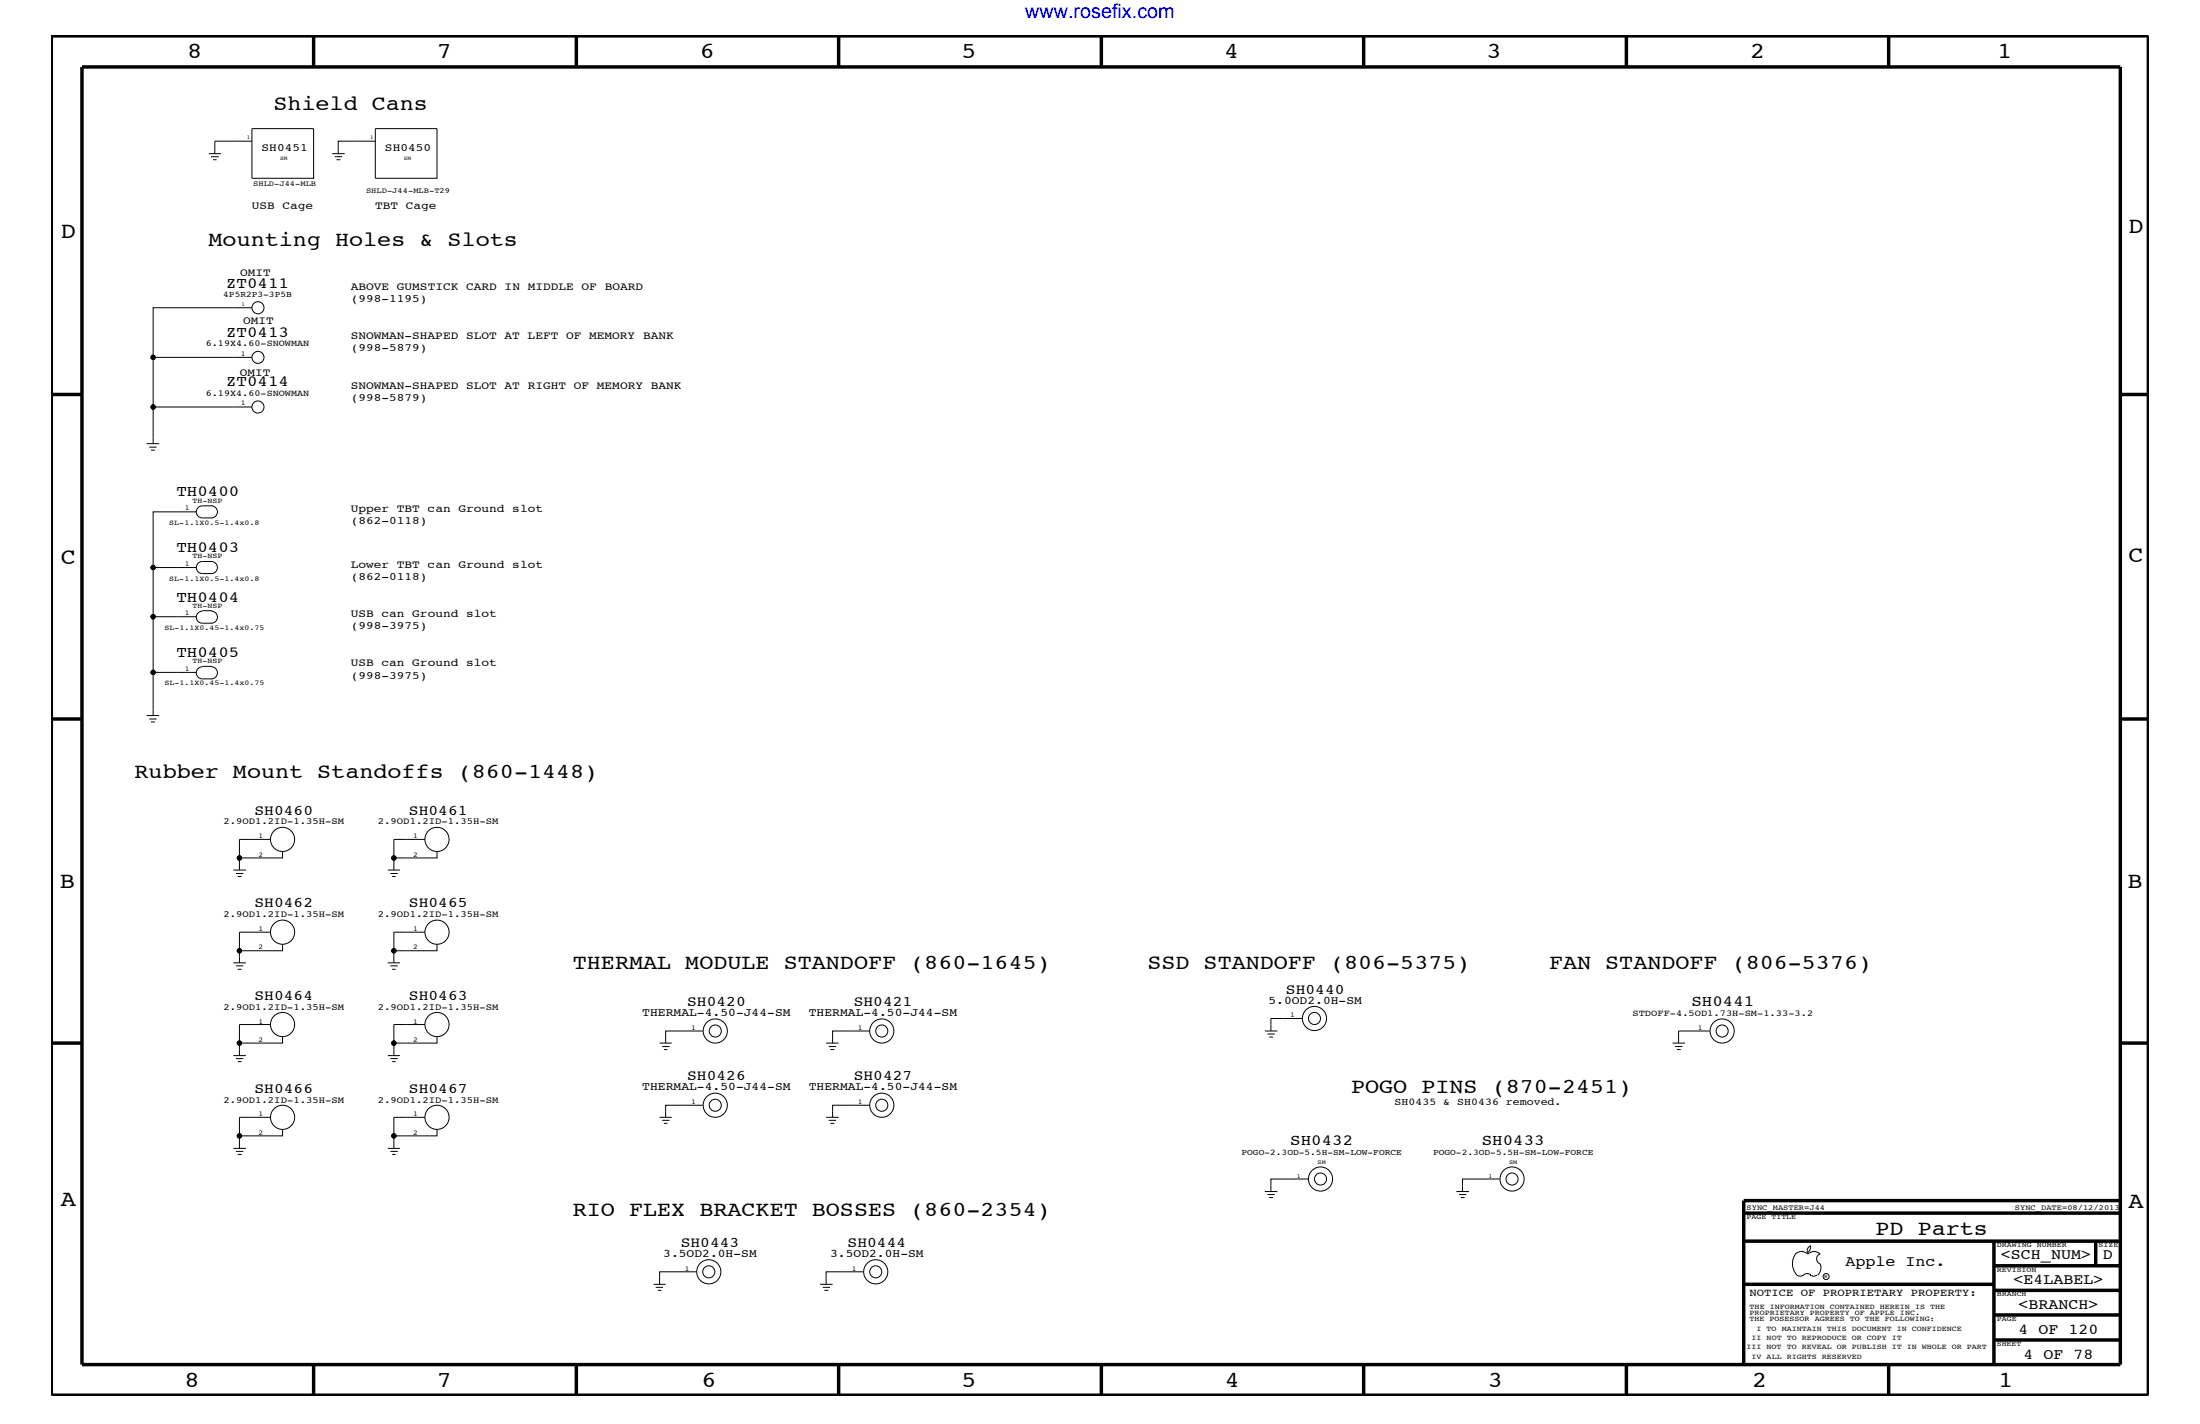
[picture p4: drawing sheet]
<svg xmlns="http://www.w3.org/2000/svg" width="432mm" height="279mm" viewBox="0 0 432 279" stroke-linecap="round" stroke-linejoin="round" font-family="sans-serif">
<g fill="none" stroke="#000" stroke-width=".2">
<path d="M41 30.2h2.4M41.4 30.7h1.5M41.8 31.3h.7M49.4 25.2h12.2v9.8h-12.2zM49.4 27.7h-7.2v2.5M65.2 30.2h2.5M65.7 30.7h1.4M66 31.3h.8M73.7 25.2h12.1v9.8h-12.1zM73.7 27.7h-7.3v2.5M49.4 79.9h-19.3v7.2M49.4 70.1h-19.3v9.8"/>
<path d="M49.4 60.4h-19.3v9.7M28.8 87.1h2.4M29.3 87.7h1.4M29.6 88.3h.8M41.5 99.2a1.19 1.19 0 0 1 1.2 1.2 1.19 1.19 0 0 1-1.2 1.2M41.6 99.2h-1.9a1.19 1.19 0 0 0-1.2 1.2 1.19 1.19 0 0 0 1.2 1.2h1.9M38.5 111.4h-8.4v9.6M38.5 100.4h-8.4v11M39.7 119.9a1.19 1.19 0 0 0-1.2 1.2 1.19 1.19 0 0 0 1.2 1.2h1.9M39.7 119.8h1.9M41.5 119.9a1.19 1.19 0 0 1 1.2 1.2 1.19 1.19 0 0 1-1.2 1.2M41.5 110.2a1.19 1.19 0 0 1 1.2 1.2 1.19 1.19 0 0 1-1.2 1.1"/>
<path d="M41.6 110.2h-1.9a1.19 1.19 0 0 0-1.2 1.2 1.19 1.19 0 0 0 1.2 1.1h1.9M30.1 131.9v8.5M38.5 121h-8.4v10.9h8.4M39.7 130.8a1.19 1.19 0 0 0-1.2 1.2 1.19 1.19 0 0 0 1.2 1.2h1.9M39.7 130.7h1.9M41.5 130.8a1.19 1.19 0 0 1 1.2 1.2 1.19 1.19 0 0 1-1.2 1.2M28.8 140.4h2.4M29.3 141.1h1.4M29.6 141.7h.8M45.8 170.7h2.5M46.3 171.4h1.5M46.7 172h.7"/>
<path d="M53.1 164.7h-6.1v3.6M55.5 167.1v1.2h-8.5v2.4M76.1 170.7h2.4M76.6 171.4h1.5M77 172h.6M83.4 164.7h-6.1v3.6M85.8 167.1v1.2h-8.5v2.4M45.8 188.9h2.5M46.3 189.5h1.5M46.7 190.2h.7M53.1 182.9h-6.1v3.6M55.5 185.3v1.2h-8.5v2.4"/>
<path d="M76.1 188.9h2.4M76.6 189.5h1.5M77 190.2h.6M83.4 182.9h-6.1v3.6M85.8 185.3v1.2h-8.5v2.4M255.5 199.8h-6.1v2.5M45.8 207.1h2.5M46.3 207.7h1.5M46.7 208.3h.7M53.1 219.2h-6.1v3.7M53.1 201h-6.1v3.7M55.5 203.5v1.2h-8.5v2.4"/>
<path d="M76.1 207.1h2.4M76.6 207.7h1.5M77 208.3h.6M83.4 219.2h-6.1v3.7M83.4 201h-6.1v3.7M85.8 203.5v1.2h-8.5v2.4M129.5 219.2h2.3M129.5 204.7h2.3M130 219.8h1.4M130 205.3h1.4M130.3 205.9h.7M137.9 216.9h-7.3v2.3"/>
<path d="M137.9 202.3h-7.3v2.4M162.1 219.2h2.5M162.1 204.7h2.5M162.7 219.8h1.4M162.7 205.3h1.4M163 205.9h.8M170.7 216.9h-7.3v2.3M170.7 202.3h-7.3v2.4M248.3 202.3h2.4M248.8 202.9h1.4M249.1 203.5h.8M328.3 204.7h2.4"/>
<path d="M328.8 205.3h1.4M329.1 205.9h.8M335.6 202.3h-6.1v2.4M45.8 225.3h2.5M46.3 225.9h1.5M46.7 226.5h.7M55.5 221.7v1.2h-8.5v2.4M76.1 225.3h2.4M76.6 225.9h1.5M77 226.5h.6M85.8 221.7v1.2h-8.5v2.4M130.3 220.4h.7"/>
<path d="M163 220.4h.8M248.3 233.8h2.4M248.8 234.4h1.4M249.1 235h.8M256.7 231.3h-7.3v2.5M285.9 233.8h2.4M286.4 234.4h1.4M286.7 235h.8M294.3 231.3h-7.3v2.5M128.3 252h2.3M128.7 252.6h1.4M129.1 253.2h.7"/>
<path d="M136.7 249.5h-7.2v2.5M161 252h2.4M161.5 252.6h1.4M161.8 253.2h.8M169.4 249.5h-7.3v2.5M352.4 246.1a1.72 1.72 0 0 1 2.4 0 1.69 1.69 0 0 1 2.5 0M352.4 246a3.3 3.3 0 0 0 .3 4.1M352.6 250.2l.7 .2 .7-.2M354 250.2l.7-.3 .7 .3M355.3 250.2l.7 .2 .7-.2M355.3 244.4l.1 .3a1.18 1.18 0 0 1-.6 1M355.4 244.4a.99 .99 0 0 0-.6 1.4"/>
<path d="M357.2 246a1.04 1.04 0 0 0-.6 1 1.04 1.04 0 0 0 .6 1l.2 .7a2.11 2.11 0 0 1-.6 1.5"/>
<circle cx="30.1" cy="79.9" r=".42"/>
<circle cx="30.1" cy="70.1" r=".42"/>
<circle cx="50.6" cy="70.1" r="1.19"/>
<circle cx="50.6" cy="60.4" r="1.19"/>
<circle cx="50.6" cy="79.9" r="1.19"/>
<circle cx="30.1" cy="111.4" r=".42"/>
<circle cx="30.1" cy="121" r=".42"/>
<circle cx="30.1" cy="131.9" r=".42"/>
<circle cx="47" cy="168.3" r=".42"/>
<circle cx="55.5" cy="164.7" r="2.37"/>
<circle cx="77.3" cy="168.3" r=".42"/>
<circle cx="85.8" cy="164.7" r="2.37"/>
<circle cx="47" cy="186.5" r=".42"/>
<circle cx="55.5" cy="182.9" r="2.37"/>
<circle cx="77.3" cy="186.5" r=".42"/>
<circle cx="85.8" cy="182.9" r="2.37"/>
<circle cx="258" cy="199.8" r="1.19"/>
<circle cx="258" cy="199.8" r="2.37"/>
<circle cx="47" cy="204.7" r=".42"/>
<circle cx="55.5" cy="201" r="2.37"/>
<circle cx="55.5" cy="219.2" r="2.37"/>
<circle cx="77.3" cy="204.7" r=".42"/>
<circle cx="85.8" cy="201" r="2.37"/>
<circle cx="85.8" cy="219.2" r="2.37"/>
<circle cx="140.4" cy="202.3" r="2.37"/>
<circle cx="140.4" cy="216.9" r="2.37"/>
<circle cx="140.4" cy="202.3" r="1.19"/>
<circle cx="140.4" cy="216.9" r="1.19"/>
<circle cx="173.1" cy="202.3" r="2.37"/>
<circle cx="173.1" cy="216.9" r="2.37"/>
<circle cx="173.1" cy="216.9" r="1.19"/>
<circle cx="173.1" cy="202.3" r="1.19"/>
<circle cx="338" cy="202.3" r="2.37"/>
<circle cx="338" cy="202.3" r="1.19"/>
<circle cx="47" cy="222.9" r=".42"/>
<circle cx="77.3" cy="222.9" r=".42"/>
<circle cx="259.2" cy="231.3" r="1.19"/>
<circle cx="259.2" cy="231.3" r="2.37"/>
<circle cx="296.8" cy="231.3" r="1.19"/>
<circle cx="296.8" cy="231.3" r="2.37"/>
<circle cx="139.1" cy="249.5" r="2.37"/>
<circle cx="139.1" cy="249.5" r="1.19"/>
<circle cx="171.9" cy="249.5" r="2.37"/>
<circle cx="171.9" cy="249.5" r="1.19"/>
<circle cx="358.4" cy="250.5" r=".59"/>
</g>
<g fill="none" stroke="#000" stroke-width=".68" stroke-linecap="butt">
<path d="M10.1 7h411.6v266.8h-411.6zM16.1 13.1h400.1v254.6h-400.1zM61.6 7v6.1M113.1 7v6.1M164.6 7v6.1M216.2 7v6.1M267.6 7v6.1M319.2 7v6.1M370.7 7v6.1M10.1 77.4h6M416.2 77.4h5.5M10.1 141.1h6"/>
<path d="M416.2 141.1h5.5M10.1 204.7h6M416.2 204.7h5.5M342.2 238h74M416.2 235.6h-74v32.1M342.2 252h49.2M342.2 243.5h74M391.4 248.4h24.8M391.4 243.5v24.2M391.4 258h24.8M391.4 253.2h24.8M411.3 243.5v4.9"/>
<path d="M61.6 267.7v6.1M113.1 267.7v6.1M164.6 267.7v6.1M216.2 268v5.8M267.6 267.7v6.1M319.2 267.7v6.1M370.7 267.7v6.1M391.4 262.9h24.8"/>
</g>
<g fill="#000">
<circle cx="30.1" cy="70.1" r=".42"/>
<circle cx="30.1" cy="79.9" r=".42"/>
<circle cx="30.1" cy="111.4" r=".42"/>
<circle cx="30.1" cy="131.9" r=".42"/>
<circle cx="30.1" cy="121" r=".42"/>
<circle cx="47" cy="168.3" r=".42"/>
<circle cx="77.3" cy="168.3" r=".42"/>
<circle cx="47" cy="186.5" r=".42"/>
<circle cx="77.3" cy="186.5" r=".42"/>
<circle cx="47" cy="204.7" r=".42"/>
<circle cx="77.3" cy="204.7" r=".42"/>
<circle cx="47" cy="222.9" r=".42"/>
<circle cx="77.3" cy="222.9" r=".42"/>
</g>
<g font-size="4.5">
<text x="36.7" y="11.5">8</text>
<text x="85.8" y="11.5">7</text>
<text x="137.3" y="11.5">6</text>
<text x="188.7" y="11.5">5</text>
<text x="240.3" y="11.5">4</text>
<text x="291.8" y="11.5">3</text>
<text x="343.5" y="11.5">2</text>
<text x="392" y="11.5">1</text>
<text x="11.9" y="46.8">D</text>
<text x="417.7" y="45.7">D</text>
<text x="11.9" y="110.6">C</text>
<text x="417.7" y="110.4">C</text>
<text x="11.8" y="174.3">B</text>
<text x="417.6" y="174.2">B</text>
<text x="11.9" y="236.7">A</text>
<text x="417.7" y="237.1">A</text>
<text x="36.2" y="272.1">8</text>
<text x="85.8" y="272.1">7</text>
<text x="137.7" y="272.1">6</text>
<text x="188.7" y="272.1">5</text>
<text x="240.4" y="272.1">4</text>
<text x="292" y="272.1">3</text>
<text x="343.9" y="272.1">2</text>
<text x="392.2" y="272.1">1</text>
</g>
<g font-size="4.1">
<text x="53.7" y="21.6">Shield Cans</text>
<text x="40.9" y="48.3">Mounting Holes &amp; Slots</text>
<text x="26.4" y="152.6">Rubber Mount Standoffs (860-1448)</text>
<text x="112.4" y="190.2">THERMAL MODULE STANDOFF (860-1645)</text>
<text x="225.2" y="190.2">SSD STANDOFF (806-5375)</text>
<text x="304" y="190.2">FAN STANDOFF (806-5376)</text>
<text x="265.2" y="214.4">POGO PINS (870-2451)</text>
<text x="112.4" y="238.6">RIO FLEX BRACKET BOSSES (860-2354)</text>
<text x="368.1" y="242.3">PD Parts</text>
</g>
<text font-size="3.9" fill="#00f" x="201.2" y="3.5">www.rosefix.com</text>
<g font-size="3">
<text x="44.4" y="56.4">ZT0411</text>
<text x="44.4" y="66.2">ZT0413</text>
<text x="44.4" y="75.8">ZT0414</text>
<text x="34.6" y="97.4">TH0400</text>
<text x="34.6" y="108.3">TH0403</text>
<text x="34.6" y="118.1">TH0404</text>
<text x="34.6" y="128.9">TH0405</text>
<text x="332" y="197.4">SH0441</text>
<text x="253.2" y="224.7">SH0432</text>
<text x="290.8" y="224.7">SH0433</text>
<text x="362.2" y="248.4">Apple Inc.</text>
<text x="392.7" y="247.1">&lt;SCH_NUM&gt;</text>
<text x="395.2" y="252">&lt;E4LABEL&gt;</text>
<text x="412.7" y="247.1">D</text>
<text x="396.2" y="256.8">&lt;BRANCH&gt;</text>
<text x="396.2" y="261.6">4 OF 120</text>
<text x="397.2" y="266.6">4 OF 78</text>
</g>
<g font-size="2.9">
<text x="50" y="159.9">SH0460</text>
<text x="80.3" y="159.9">SH0461</text>
<text x="50" y="178">SH0462</text>
<text x="80.3" y="178">SH0465</text>
<text x="50" y="196.2">SH0464</text>
<text x="80.3" y="196.2">SH0463</text>
<text x="134.9" y="197.4">SH0420</text>
<text x="167.6" y="197.4">SH0421</text>
<text x="252.4" y="195">SH0440</text>
<text x="50" y="214.4">SH0466</text>
<text x="80.3" y="214.4">SH0467</text>
<text x="134.9" y="211.9">SH0426</text>
<text x="167.6" y="211.9">SH0427</text>
<text x="133.6" y="244.7">SH0443</text>
<text x="166.4" y="244.7">SH0444</text>
</g>
<g font-size="2.3">
<text x="249" y="197">5.0OD2.0H-SM</text>
<text x="126.1" y="199.3">THERMAL-4.50-J44-SM</text>
<text x="158.7" y="199.3">THERMAL-4.50-J44-SM</text>
<text x="126.1" y="213.9">THERMAL-4.50-J44-SM</text>
<text x="158.7" y="213.9">THERMAL-4.50-J44-SM</text>
<text x="130.2" y="246.7">3.5OD2.0H-SM</text>
<text x="162.9" y="246.7">3.5OD2.0H-SM</text>
</g>
<g font-size="2.2">
<text x="51.4" y="29.7">SH0451</text>
<text x="75.6" y="29.7">SH0450</text>
<text x="49.4" y="41">USB Cage</text>
<text x="73.7" y="41">TBT Cage</text>
<text x="47.2" y="54.1">OMIT</text>
<text x="68.8" y="56.8">ABOVE GUMSTICK CARD IN MIDDLE OF BOARD</text>
<text x="68.8" y="59.2">(998-1195)</text>
<text x="47.8" y="63.5">OMIT</text>
<text x="68.8" y="68.9">(998-5879)</text>
<text x="68.8" y="66.5">SNOWMAN-SHAPED SLOT AT LEFT OF MEMORY BANK</text>
<text x="47.1" y="73.7">OMIT</text>
<text x="68.8" y="76.2">SNOWMAN-SHAPED SLOT AT RIGHT OF MEMORY BANK</text>
<text x="68.8" y="78.6">(998-5879)</text>
<text x="68.8" y="100.4">Upper TBT can Ground slot</text>
<text x="68.8" y="102.9">(862-0118)</text>
<text x="68.8" y="113.7">(862-0118)</text>
<text x="68.8" y="111.4">Lower TBT can Ground slot</text>
<text x="68.8" y="121">USB can Ground slot</text>
<text x="68.8" y="123.5">(998-3975)</text>
<text x="68.8" y="130.8">USB can Ground slot</text>
<text x="68.8" y="133.2">(998-3975)</text>
</g>
<text font-size="2.1" x="343.4" y="254.4">NOTICE OF PROPRIETARY PROPERTY:</text>
<text font-size="2" x="273.7" y="216.9">SH0435 &amp; SH0436 removed.</text>
<g font-size="1.9">
<text x="43.9" y="161.7">2.9OD1.2ID-1.35H-SM</text>
<text x="74.2" y="161.7">2.9OD1.2ID-1.35H-SM</text>
<text x="43.9" y="179.9">2.9OD1.2ID-1.35H-SM</text>
<text x="74.2" y="179.9">2.9OD1.2ID-1.35H-SM</text>
<text x="43.9" y="198.1">2.9OD1.2ID-1.35H-SM</text>
<text x="74.2" y="198.1">2.9OD1.2ID-1.35H-SM</text>
<text x="43.9" y="216.4">2.9OD1.2ID-1.35H-SM</text>
<text x="74.2" y="216.4">2.9OD1.2ID-1.35H-SM</text>
</g>
<g font-size="1.8">
<text x="40.4" y="67.9">6.19X4.60-SNOWMAN</text>
<text x="40.4" y="77.7">6.19X4.60-SNOWMAN</text>
<text x="320.4" y="199.3">STDOFF-4.5OD1.73H-SM-1.33-3.2</text>
</g>
<g font-size="1.7">
<text x="43.8" y="58.3">4P5R2P3-3P5B</text>
<text x="243.7" y="226.7">POGO-2.3OD-5.5H-SM-LOW-FORCE</text>
<text x="281.3" y="226.7">POGO-2.3OD-5.5H-SM-LOW-FORCE</text>
</g>
<g font-size="1.5">
<text x="49.7" y="36.5">SHLD-J44-MLB</text>
<text x="71.8" y="37.8">SHLD-J44-MLB-T29</text>
<text x="342.8" y="237.4">SYNC_MASTER=J44</text>
<text x="395.5" y="237.4">SYNC_DATE=08/12/2013</text>
</g>
<g font-size="1.4">
<text x="47.3" y="69.8">1</text>
<text x="47.3" y="79.4">1</text>
<text x="36.3" y="100.1">1</text>
<text x="37.8" y="98.7">TH-NSP</text>
<text x="33.2" y="103">SL-1.1X0.5-1.4x0.8</text>
<text x="33.2" y="113.9">SL-1.1X0.5-1.4x0.8</text>
<text x="36.3" y="111">1</text>
<text x="37.8" y="109.5">TH-NSP</text>
<text x="37.8" y="119.2">TH-NSP</text>
<text x="32.3" y="123.6">SL-1.1X0.45-1.4x0.75</text>
<text x="36.3" y="120.7">1</text>
<text x="36.3" y="131.6">1</text>
<text x="37.8" y="130.2">TH-NSP</text>
<text x="32.3" y="134.5">SL-1.1X0.45-1.4x0.75</text>
<text x="50.8" y="164.5">1</text>
<text x="81.1" y="164.5">1</text>
<text x="50.8" y="168.1">2</text>
<text x="81.1" y="168.1">2</text>
<text x="50.8" y="182.7">1</text>
<text x="81.1" y="182.7">1</text>
<text x="50.8" y="186.3">2</text>
<text x="81.1" y="186.3">2</text>
<text x="50.8" y="200.9">1</text>
<text x="81.1" y="200.9">1</text>
<text x="135.7" y="202">1</text>
<text x="168.4" y="202">1</text>
<text x="253.2" y="199.6">1</text>
<text x="333.2" y="202">1</text>
<text x="50.8" y="204.4">2</text>
<text x="81.1" y="204.4">2</text>
<text x="50.8" y="219">1</text>
<text x="81.1" y="219">1</text>
<text x="135.7" y="216.6">1</text>
<text x="168.4" y="216.6">1</text>
<text x="50.8" y="222.6">2</text>
<text x="81.1" y="222.6">2</text>
<text x="342.8" y="239.2">PAGE TITLE</text>
<text x="391.9" y="244.7">DRAWING NUMBER</text>
<text x="411.9" y="244.7">SIZE</text>
<text x="134.4" y="249.3">1</text>
<text x="167.2" y="249.3">1</text>
<text x="391.9" y="249.5">REVISION</text>
<text x="343.4" y="256.8">THE INFORMATION CONTAINED HEREIN IS THE</text>
<text x="391.9" y="254.4">BRANCH</text>
<text x="343.4" y="258">PROPRIETARY PROPERTY OF APPLE INC.</text>
<text x="343.4" y="259.3">THE POSESSOR AGREES TO THE FOLLOWING:</text>
<text x="343.8" y="262.9">II NOT TO REPRODUCE OR COPY IT</text>
<text x="344.8" y="261.1">I TO MAINTAIN THIS DOCUMENT IN CONFIDENCE</text>
<text x="391.9" y="259.3">PAGE</text>
<text x="342.8" y="264.7">III NOT TO REVEAL OR PUBLISH IT IN WHOLE OR PART</text>
<text x="343.8" y="266.6">IV ALL RIGHTS RESERVED</text>
<text x="391.9" y="264.1">SHEET</text>
</g>
<g font-size="1.2">
<text x="254.6" y="231.1">1</text>
<text x="258.6" y="228.4">SM</text>
<text x="292.1" y="231.1">1</text>
<text x="296.2" y="228.4">SM</text>
</g>
<g font-size="1.1">
<text x="48.4" y="27.2">1</text>
<text x="72.6" y="27.2">1</text>
<text x="55" y="31.4">SM</text>
<text x="79.3" y="31.4">SM</text>
<text x="47.4" y="60.1">1</text>
</g>
<text font-size="1" x="358.1" y="250.7">R</text>
</svg>
